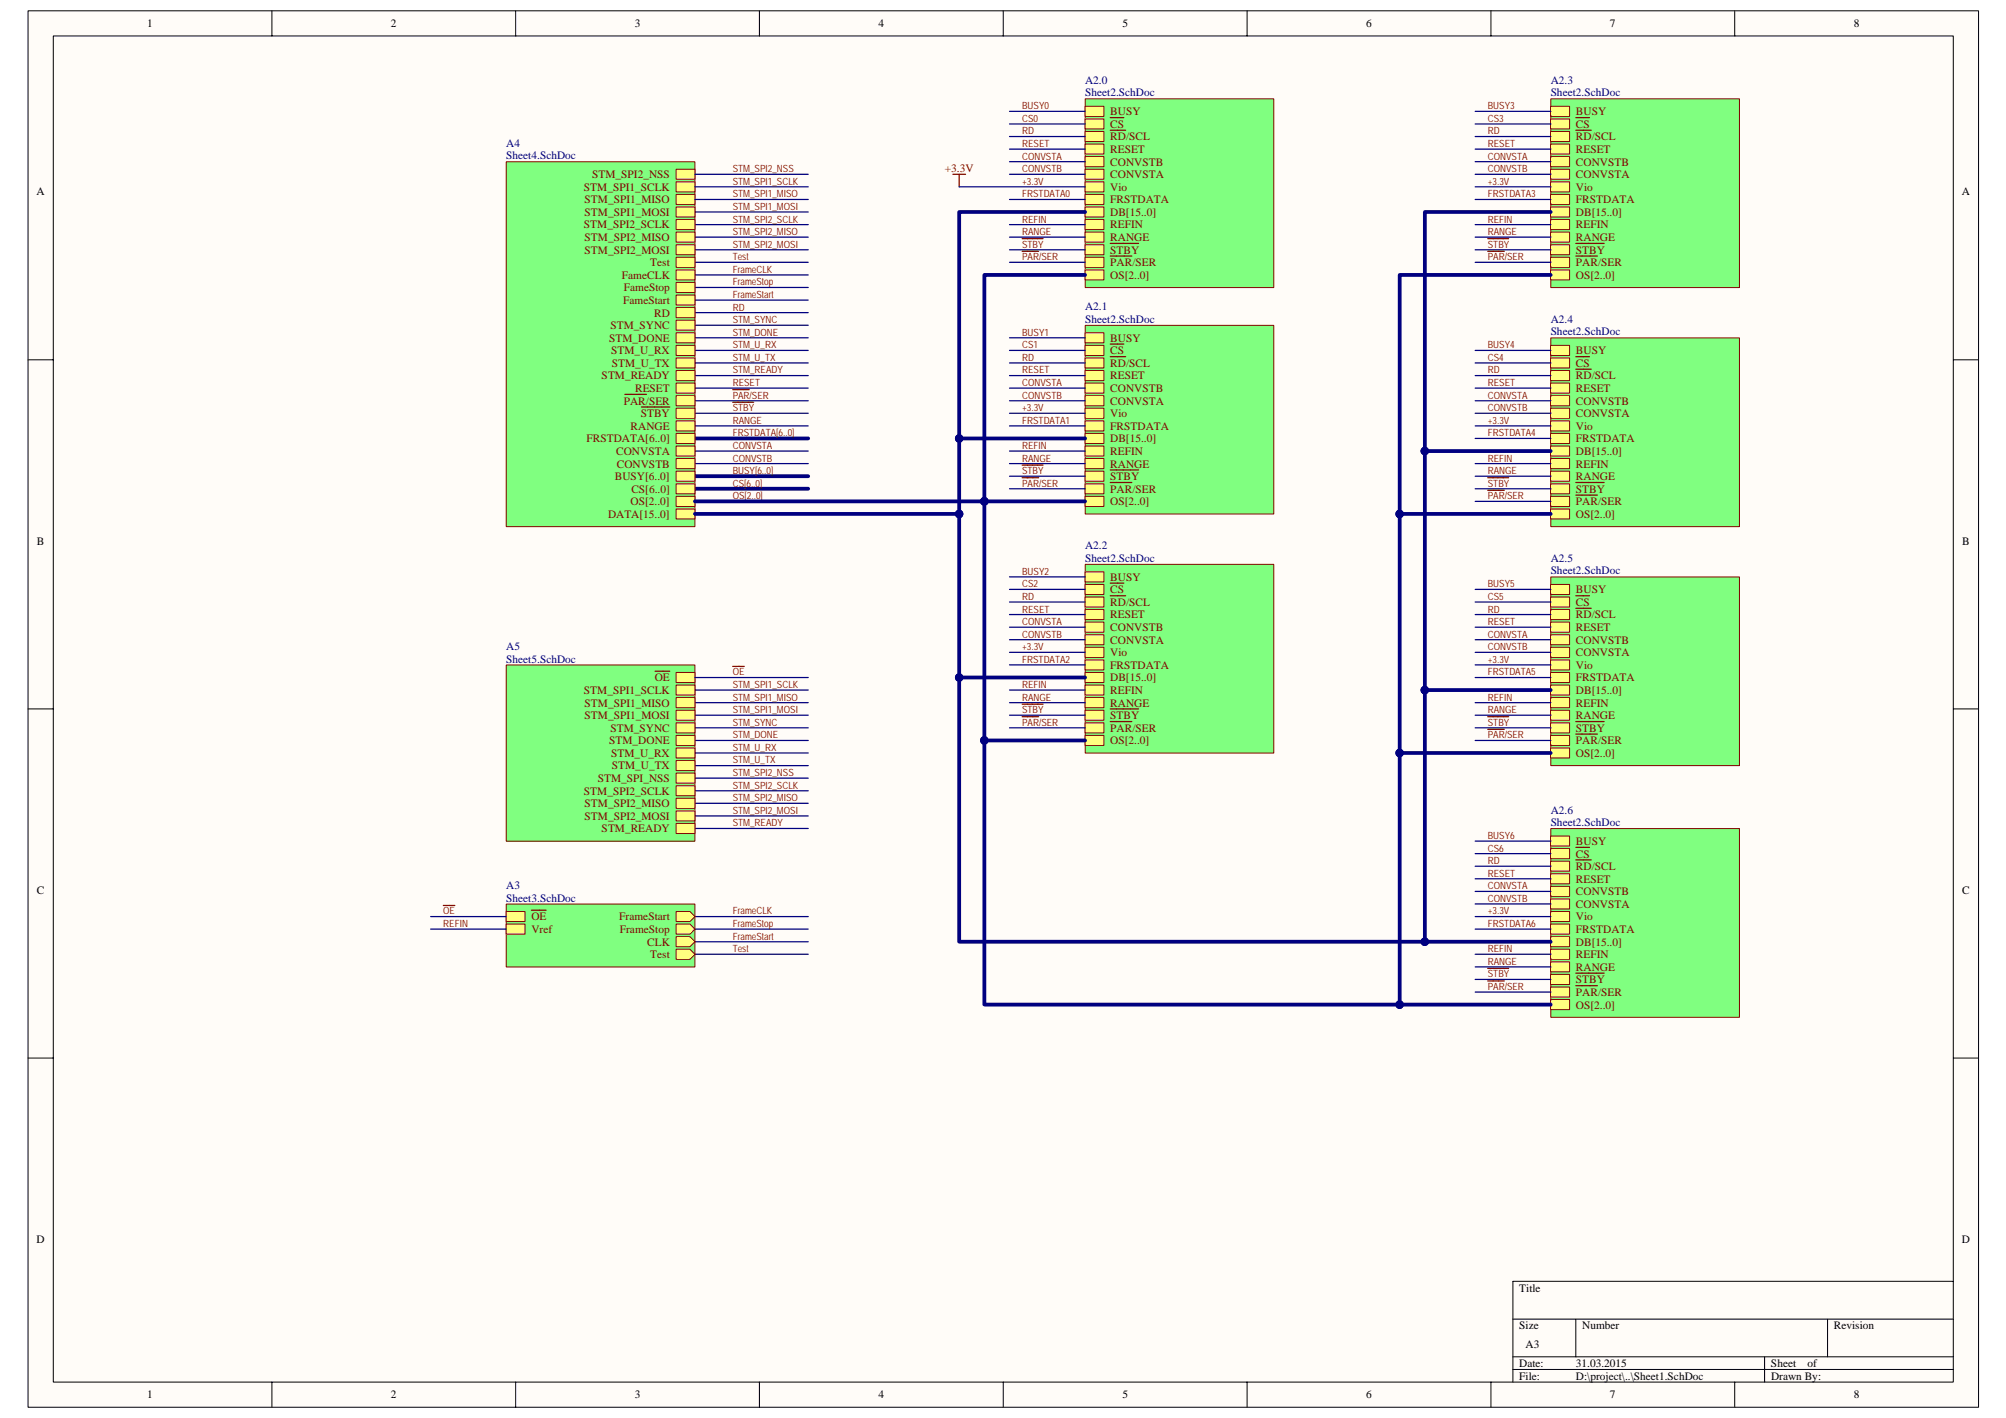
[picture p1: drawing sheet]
<svg xmlns="http://www.w3.org/2000/svg" width="420mm" height="297mm" viewBox="0 0 420 297" stroke-linecap="round" stroke-linejoin="round" font-family="sans-serif">
<path d="M5.9 2.3h408.5v292.5h-408.5z" fill="#fffcf8"/>
<path d="M5.9 2.3h408.5v292.5h-408.5z" fill="none" stroke="#000" stroke-width=".21"/>
<path d="M11.2 7.6h397.9v281.9h-397.9z" fill="#fffcf8"/>
<g fill="none" stroke="#000" stroke-width=".21">
<path d="M11.2 7.5h397.9v282h-397.9zM56.9 2.2v5.3M108 2.2v5.3M159.1 2.2v5.3M210.1 2.2v5.3M261.2 2.2v5.3M312.3 2.2v5.3M363.3 2.2v5.3M5.9 75.4h5.2M409.1 75.4h5.3M5.9 148.5h5.2M409.1 148.5h5.3"/>
<path d="M5.9 221.6h5.2M409.1 221.6h5.3M316.9 276.3h92.2M330.1 276.3v7.9M382.8 276.3v7.9M409.1 268.4h-92.2v21.1M56.9 289.5v5.3M108 289.5v5.3M159.1 289.5v5.3M210.1 289.5v5.3M261.2 289.5v5.3M312.3 289.5v5.3"/>
<path d="M316.9 284.2h92.2M316.9 286.9h92.2M363.3 289.5v5.3M369.6 284.2v5.3"/>
</g>
<path d="M324.8 20.7h39.5v39.5h-39.5z" fill="#80ff80"/>
<path d="M324.8 20.7h39.5v39.5h-39.5z" fill="none" stroke="#800000" stroke-width=".21"/>
<path d="M324.8 22.3h3.9v2.1h-3.9z" fill="#ffff80"/>
<path d="M324.8 22.3h3.9v2.1h-3.9z" fill="none" stroke="#800000" stroke-width=".21"/>
<path d="M324.8 24.9h3.9v2.1h-3.9z" fill="#ffff80"/>
<path d="M324.8 24.9h3.9v2.1h-3.9z" fill="none" stroke="#800000" stroke-width=".21"/>
<path d="M330.1 24.6h2.8" fill="none" stroke="#800000" stroke-width=".26"/>
<path d="M324.8 27.5h3.9v2.2h-3.9z" fill="#ffff80"/>
<path d="M324.8 27.5h3.9v2.2h-3.9z" fill="none" stroke="#800000" stroke-width=".21"/>
<path d="M330.1 27.3h3.2" fill="none" stroke="#800000" stroke-width=".26"/>
<path d="M324.8 30.2h3.9v2.1h-3.9z" fill="#ffff80"/>
<path d="M324.8 30.2h3.9v2.1h-3.9z" fill="none" stroke="#800000" stroke-width=".21"/>
<path d="M324.8 32.8h3.9v2.1h-3.9z" fill="#ffff80"/>
<path d="M324.8 32.8h3.9v2.1h-3.9z" fill="none" stroke="#800000" stroke-width=".21"/>
<path d="M324.8 35.5h3.9v2h-3.9z" fill="#ffff80"/>
<path d="M324.8 35.5h3.9v2h-3.9z" fill="none" stroke="#800000" stroke-width=".21"/>
<path d="M324.8 38.1h3.9v2.1h-3.9z" fill="#ffff80"/>
<path d="M324.8 38.1h3.9v2.1h-3.9z" fill="none" stroke="#800000" stroke-width=".21"/>
<path d="M324.8 40.7h3.9v2.1h-3.9z" fill="#ffff80"/>
<path d="M324.8 40.7h3.9v2.1h-3.9z" fill="none" stroke="#800000" stroke-width=".21"/>
<path d="M324.8 43.3h3.9v2.2h-3.9z" fill="#ffff80"/>
<path d="M324.8 43.3h3.9v2.2h-3.9z" fill="none" stroke="#800000" stroke-width=".21"/>
<path d="M324.8 46h3.9v2.1h-3.9z" fill="#ffff80"/>
<path d="M324.8 46h3.9v2.1h-3.9z" fill="none" stroke="#800000" stroke-width=".21"/>
<path d="M324.8 48.6h3.9v2.1h-3.9z" fill="#ffff80"/>
<path d="M324.8 48.6h3.9v2.1h-3.9z" fill="none" stroke="#800000" stroke-width=".21"/>
<path d="M324.8 51.3h3.9v2.1h-3.9z" fill="#ffff80"/>
<path d="M324.8 51.3h3.9v2.1h-3.9z" fill="none" stroke="#800000" stroke-width=".21"/>
<path d="M330.1 51h5.9" fill="none" stroke="#800000" stroke-width=".26"/>
<path d="M324.8 53.9h3.9v2.1h-3.9z" fill="#ffff80"/>
<path d="M324.8 53.9h3.9v2.1h-3.9z" fill="none" stroke="#800000" stroke-width=".21"/>
<path d="M330.1 53.6h4.5" fill="none" stroke="#800000" stroke-width=".26"/>
<path d="M324.8 56.5h3.9v2.1h-3.9z" fill="#ffff80"/>
<path d="M324.8 56.5h3.9v2.1h-3.9z" fill="none" stroke="#800000" stroke-width=".21"/>
<path d="M324.8 70.8h39.5v39.5h-39.5z" fill="#80ff80"/>
<path d="M324.8 70.8h39.5v39.5h-39.5z" fill="none" stroke="#800000" stroke-width=".21"/>
<path d="M324.8 72.3h3.9v2.2h-3.9z" fill="#ffff80"/>
<path d="M324.8 72.3h3.9v2.2h-3.9z" fill="none" stroke="#800000" stroke-width=".21"/>
<path d="M324.8 75h3.9v2.1h-3.9z" fill="#ffff80"/>
<path d="M324.8 75h3.9v2.1h-3.9z" fill="none" stroke="#800000" stroke-width=".21"/>
<path d="M330.1 74.7h2.8" fill="none" stroke="#800000" stroke-width=".26"/>
<path d="M324.8 77.6h3.9v2.1h-3.9z" fill="#ffff80"/>
<path d="M324.8 77.6h3.9v2.1h-3.9z" fill="none" stroke="#800000" stroke-width=".21"/>
<path d="M330.1 77.3h3.2" fill="none" stroke="#800000" stroke-width=".26"/>
<path d="M324.8 80.2h3.9v2.2h-3.9z" fill="#ffff80"/>
<path d="M324.8 80.2h3.9v2.2h-3.9z" fill="none" stroke="#800000" stroke-width=".21"/>
<path d="M324.8 82.9h3.9v2.1h-3.9z" fill="#ffff80"/>
<path d="M324.8 82.9h3.9v2.1h-3.9z" fill="none" stroke="#800000" stroke-width=".21"/>
<path d="M324.8 85.5h3.9v2.1h-3.9z" fill="#ffff80"/>
<path d="M324.8 85.5h3.9v2.1h-3.9z" fill="none" stroke="#800000" stroke-width=".21"/>
<path d="M324.8 88.2h3.9v2.1h-3.9z" fill="#ffff80"/>
<path d="M324.8 88.2h3.9v2.1h-3.9z" fill="none" stroke="#800000" stroke-width=".21"/>
<path d="M324.8 90.8h3.9v2.1h-3.9z" fill="#ffff80"/>
<path d="M324.8 90.8h3.9v2.1h-3.9z" fill="none" stroke="#800000" stroke-width=".21"/>
<path d="M324.8 93.4h3.9v2.1h-3.9z" fill="#ffff80"/>
<path d="M324.8 93.4h3.9v2.1h-3.9z" fill="none" stroke="#800000" stroke-width=".21"/>
<path d="M324.8 96.1h3.9v2.1h-3.9z" fill="#ffff80"/>
<path d="M324.8 96.1h3.9v2.1h-3.9z" fill="none" stroke="#800000" stroke-width=".21"/>
<path d="M324.8 98.7h3.9v2.1h-3.9z" fill="#ffff80"/>
<path d="M324.8 98.7h3.9v2.1h-3.9z" fill="none" stroke="#800000" stroke-width=".21"/>
<path d="M324.8 101.3h3.9v2.1h-3.9z" fill="#ffff80"/>
<path d="M324.8 101.3h3.9v2.1h-3.9z" fill="none" stroke="#800000" stroke-width=".21"/>
<path d="M330.1 101.1h5.9" fill="none" stroke="#800000" stroke-width=".26"/>
<path d="M324.8 104h3.9v2.1h-3.9z" fill="#ffff80"/>
<path d="M324.8 104h3.9v2.1h-3.9z" fill="none" stroke="#800000" stroke-width=".21"/>
<path d="M330.1 103.7h4.5" fill="none" stroke="#800000" stroke-width=".26"/>
<path d="M324.8 106.6h3.9v2.1h-3.9z" fill="#ffff80"/>
<path d="M324.8 106.6h3.9v2.1h-3.9z" fill="none" stroke="#800000" stroke-width=".21"/>
<path d="M324.8 120.9h39.5v39.5h-39.5z" fill="#80ff80"/>
<path d="M324.8 120.9h39.5v39.5h-39.5z" fill="none" stroke="#800000" stroke-width=".21"/>
<path d="M324.8 122.4h3.9v2.1h-3.9z" fill="#ffff80"/>
<path d="M324.8 122.4h3.9v2.1h-3.9z" fill="none" stroke="#800000" stroke-width=".21"/>
<path d="M324.8 125.1h3.9v2.1h-3.9z" fill="#ffff80"/>
<path d="M324.8 125.1h3.9v2.1h-3.9z" fill="none" stroke="#800000" stroke-width=".21"/>
<path d="M330.1 124.8h2.8" fill="none" stroke="#800000" stroke-width=".26"/>
<path d="M324.8 127.7h3.9v2.1h-3.9z" fill="#ffff80"/>
<path d="M324.8 127.7h3.9v2.1h-3.9z" fill="none" stroke="#800000" stroke-width=".21"/>
<path d="M330.1 127.4h3.2" fill="none" stroke="#800000" stroke-width=".26"/>
<path d="M324.8 130.3h3.9v2.1h-3.9z" fill="#ffff80"/>
<path d="M324.8 130.3h3.9v2.1h-3.9z" fill="none" stroke="#800000" stroke-width=".21"/>
<path d="M324.8 133h3.9v2.1h-3.9z" fill="#ffff80"/>
<path d="M324.8 133h3.9v2.1h-3.9z" fill="none" stroke="#800000" stroke-width=".21"/>
<path d="M324.8 135.6h3.9v2.1h-3.9z" fill="#ffff80"/>
<path d="M324.8 135.6h3.9v2.1h-3.9z" fill="none" stroke="#800000" stroke-width=".21"/>
<path d="M324.8 138.2h3.9v2.1h-3.9z" fill="#ffff80"/>
<path d="M324.8 138.2h3.9v2.1h-3.9z" fill="none" stroke="#800000" stroke-width=".21"/>
<path d="M324.8 140.9h3.9v2.1h-3.9z" fill="#ffff80"/>
<path d="M324.8 140.9h3.9v2.1h-3.9z" fill="none" stroke="#800000" stroke-width=".21"/>
<path d="M324.8 143.5h3.9v2.1h-3.9z" fill="#ffff80"/>
<path d="M324.8 143.5h3.9v2.1h-3.9z" fill="none" stroke="#800000" stroke-width=".21"/>
<path d="M324.8 146.1h3.9v2.2h-3.9z" fill="#ffff80"/>
<path d="M324.8 146.1h3.9v2.2h-3.9z" fill="none" stroke="#800000" stroke-width=".21"/>
<path d="M324.8 148.8h3.9v2.1h-3.9z" fill="#ffff80"/>
<path d="M324.8 148.8h3.9v2.1h-3.9z" fill="none" stroke="#800000" stroke-width=".21"/>
<path d="M324.8 151.4h3.9v2.1h-3.9z" fill="#ffff80"/>
<path d="M324.8 151.4h3.9v2.1h-3.9z" fill="none" stroke="#800000" stroke-width=".21"/>
<path d="M330.1 151.2h5.9" fill="none" stroke="#800000" stroke-width=".26"/>
<path d="M324.8 154.1h3.9v2h-3.9z" fill="#ffff80"/>
<path d="M324.8 154.1h3.9v2h-3.9z" fill="none" stroke="#800000" stroke-width=".21"/>
<path d="M330.1 153.8h4.5" fill="none" stroke="#800000" stroke-width=".26"/>
<path d="M324.8 156.7h3.9v2.1h-3.9z" fill="#ffff80"/>
<path d="M324.8 156.7h3.9v2.1h-3.9z" fill="none" stroke="#800000" stroke-width=".21"/>
<path d="M324.8 173.6h39.5v39.5h-39.5z" fill="#80ff80"/>
<path d="M324.8 173.6h39.5v39.5h-39.5z" fill="none" stroke="#800000" stroke-width=".21"/>
<path d="M324.8 175.1h3.9v2.1h-3.9z" fill="#ffff80"/>
<path d="M324.8 175.1h3.9v2.1h-3.9z" fill="none" stroke="#800000" stroke-width=".21"/>
<path d="M324.8 177.8h3.9v2.1h-3.9z" fill="#ffff80"/>
<path d="M324.8 177.8h3.9v2.1h-3.9z" fill="none" stroke="#800000" stroke-width=".21"/>
<path d="M330.1 177.5h2.8" fill="none" stroke="#800000" stroke-width=".26"/>
<path d="M324.8 180.4h3.9v2.1h-3.9z" fill="#ffff80"/>
<path d="M324.8 180.4h3.9v2.1h-3.9z" fill="none" stroke="#800000" stroke-width=".21"/>
<path d="M330.1 180.1h3.2" fill="none" stroke="#800000" stroke-width=".26"/>
<path d="M324.8 183h3.9v2.1h-3.9z" fill="#ffff80"/>
<path d="M324.8 183h3.9v2.1h-3.9z" fill="none" stroke="#800000" stroke-width=".21"/>
<path d="M324.8 185.7h3.9v2.1h-3.9z" fill="#ffff80"/>
<path d="M324.8 185.7h3.9v2.1h-3.9z" fill="none" stroke="#800000" stroke-width=".21"/>
<path d="M324.8 188.3h3.9v2.1h-3.9z" fill="#ffff80"/>
<path d="M324.8 188.3h3.9v2.1h-3.9z" fill="none" stroke="#800000" stroke-width=".21"/>
<path d="M324.8 190.9h3.9v2.1h-3.9z" fill="#ffff80"/>
<path d="M324.8 190.9h3.9v2.1h-3.9z" fill="none" stroke="#800000" stroke-width=".21"/>
<path d="M324.8 193.6h3.9v2.1h-3.9z" fill="#ffff80"/>
<path d="M324.8 193.6h3.9v2.1h-3.9z" fill="none" stroke="#800000" stroke-width=".21"/>
<path d="M324.8 196.2h3.9v2.1h-3.9z" fill="#ffff80"/>
<path d="M324.8 196.2h3.9v2.1h-3.9z" fill="none" stroke="#800000" stroke-width=".21"/>
<path d="M324.8 198.8h3.9v2.2h-3.9z" fill="#ffff80"/>
<path d="M324.8 198.8h3.9v2.2h-3.9z" fill="none" stroke="#800000" stroke-width=".21"/>
<path d="M324.8 201.5h3.9v2.1h-3.9z" fill="#ffff80"/>
<path d="M324.8 201.5h3.9v2.1h-3.9z" fill="none" stroke="#800000" stroke-width=".21"/>
<path d="M324.8 204.1h3.9v2.1h-3.9z" fill="#ffff80"/>
<path d="M324.8 204.1h3.9v2.1h-3.9z" fill="none" stroke="#800000" stroke-width=".21"/>
<path d="M330.1 203.9h5.9" fill="none" stroke="#800000" stroke-width=".26"/>
<path d="M324.8 206.8h3.9v2.1h-3.9z" fill="#ffff80"/>
<path d="M324.8 206.8h3.9v2.1h-3.9z" fill="none" stroke="#800000" stroke-width=".21"/>
<path d="M330.1 206.5h4.5" fill="none" stroke="#800000" stroke-width=".26"/>
<path d="M324.8 209.4h3.9v2.1h-3.9z" fill="#ffff80"/>
<path d="M324.8 209.4h3.9v2.1h-3.9z" fill="none" stroke="#800000" stroke-width=".21"/>
<path d="M227.3 20.7h39.5v39.5h-39.5z" fill="#80ff80"/>
<path d="M227.3 20.7h39.5v39.5h-39.5z" fill="none" stroke="#800000" stroke-width=".21"/>
<path d="M227.3 22.3h3.9v2.1h-3.9z" fill="#ffff80"/>
<path d="M227.3 22.3h3.9v2.1h-3.9z" fill="none" stroke="#800000" stroke-width=".21"/>
<path d="M227.3 24.9h3.9v2.1h-3.9z" fill="#ffff80"/>
<path d="M227.3 24.9h3.9v2.1h-3.9z" fill="none" stroke="#800000" stroke-width=".21"/>
<path d="M232.5 24.6h2.9" fill="none" stroke="#800000" stroke-width=".26"/>
<path d="M227.3 27.5h3.9v2.2h-3.9z" fill="#ffff80"/>
<path d="M227.3 27.5h3.9v2.2h-3.9z" fill="none" stroke="#800000" stroke-width=".21"/>
<path d="M232.5 27.3h3.3" fill="none" stroke="#800000" stroke-width=".26"/>
<path d="M227.3 30.2h3.9v2.1h-3.9z" fill="#ffff80"/>
<path d="M227.3 30.2h3.9v2.1h-3.9z" fill="none" stroke="#800000" stroke-width=".21"/>
<path d="M227.3 32.8h3.9v2.1h-3.9z" fill="#ffff80"/>
<path d="M227.3 32.8h3.9v2.1h-3.9z" fill="none" stroke="#800000" stroke-width=".21"/>
<path d="M227.3 35.5h3.9v2h-3.9z" fill="#ffff80"/>
<path d="M227.3 35.5h3.9v2h-3.9z" fill="none" stroke="#800000" stroke-width=".21"/>
<path d="M227.3 38.1h3.9v2.1h-3.9z" fill="#ffff80"/>
<path d="M227.3 38.1h3.9v2.1h-3.9z" fill="none" stroke="#800000" stroke-width=".21"/>
<path d="M227.3 40.7h3.9v2.1h-3.9z" fill="#ffff80"/>
<path d="M227.3 40.7h3.9v2.1h-3.9z" fill="none" stroke="#800000" stroke-width=".21"/>
<path d="M227.3 43.3h3.9v2.2h-3.9z" fill="#ffff80"/>
<path d="M227.3 43.3h3.9v2.2h-3.9z" fill="none" stroke="#800000" stroke-width=".21"/>
<path d="M227.3 46h3.9v2.1h-3.9z" fill="#ffff80"/>
<path d="M227.3 46h3.9v2.1h-3.9z" fill="none" stroke="#800000" stroke-width=".21"/>
<path d="M227.3 48.6h3.9v2.1h-3.9z" fill="#ffff80"/>
<path d="M227.3 48.6h3.9v2.1h-3.9z" fill="none" stroke="#800000" stroke-width=".21"/>
<path d="M227.3 51.3h3.9v2.1h-3.9z" fill="#ffff80"/>
<path d="M227.3 51.3h3.9v2.1h-3.9z" fill="none" stroke="#800000" stroke-width=".21"/>
<path d="M232.5 51h6" fill="none" stroke="#800000" stroke-width=".26"/>
<path d="M227.3 53.9h3.9v2.1h-3.9z" fill="#ffff80"/>
<path d="M227.3 53.9h3.9v2.1h-3.9z" fill="none" stroke="#800000" stroke-width=".21"/>
<path d="M232.5 53.6h4.6" fill="none" stroke="#800000" stroke-width=".26"/>
<path d="M227.3 56.5h3.9v2.1h-3.9z" fill="#ffff80"/>
<path d="M227.3 56.5h3.9v2.1h-3.9z" fill="none" stroke="#800000" stroke-width=".21"/>
<path d="M227.3 68.2h39.5v39.5h-39.5z" fill="#80ff80"/>
<path d="M227.3 68.2h39.5v39.5h-39.5z" fill="none" stroke="#800000" stroke-width=".21"/>
<path d="M227.3 69.7h3.9v2.1h-3.9z" fill="#ffff80"/>
<path d="M227.3 69.7h3.9v2.1h-3.9z" fill="none" stroke="#800000" stroke-width=".21"/>
<path d="M227.3 72.3h3.9v2.2h-3.9z" fill="#ffff80"/>
<path d="M227.3 72.3h3.9v2.2h-3.9z" fill="none" stroke="#800000" stroke-width=".21"/>
<path d="M232.5 72.1h2.9" fill="none" stroke="#800000" stroke-width=".26"/>
<path d="M227.3 75h3.9v2.1h-3.9z" fill="#ffff80"/>
<path d="M227.3 75h3.9v2.1h-3.9z" fill="none" stroke="#800000" stroke-width=".21"/>
<path d="M232.5 74.7h3.3" fill="none" stroke="#800000" stroke-width=".26"/>
<path d="M227.3 77.6h3.9v2.1h-3.9z" fill="#ffff80"/>
<path d="M227.3 77.6h3.9v2.1h-3.9z" fill="none" stroke="#800000" stroke-width=".21"/>
<path d="M227.3 80.2h3.9v2.2h-3.9z" fill="#ffff80"/>
<path d="M227.3 80.2h3.9v2.2h-3.9z" fill="none" stroke="#800000" stroke-width=".21"/>
<path d="M227.3 82.9h3.9v2.1h-3.9z" fill="#ffff80"/>
<path d="M227.3 82.9h3.9v2.1h-3.9z" fill="none" stroke="#800000" stroke-width=".21"/>
<path d="M227.3 85.5h3.9v2.1h-3.9z" fill="#ffff80"/>
<path d="M227.3 85.5h3.9v2.1h-3.9z" fill="none" stroke="#800000" stroke-width=".21"/>
<path d="M227.3 88.2h3.9v2.1h-3.9z" fill="#ffff80"/>
<path d="M227.3 88.2h3.9v2.1h-3.9z" fill="none" stroke="#800000" stroke-width=".21"/>
<path d="M227.3 90.8h3.9v2.1h-3.9z" fill="#ffff80"/>
<path d="M227.3 90.8h3.9v2.1h-3.9z" fill="none" stroke="#800000" stroke-width=".21"/>
<path d="M227.3 93.4h3.9v2.1h-3.9z" fill="#ffff80"/>
<path d="M227.3 93.4h3.9v2.1h-3.9z" fill="none" stroke="#800000" stroke-width=".21"/>
<path d="M227.3 96.1h3.9v2.1h-3.9z" fill="#ffff80"/>
<path d="M227.3 96.1h3.9v2.1h-3.9z" fill="none" stroke="#800000" stroke-width=".21"/>
<path d="M227.3 98.7h3.9v2.1h-3.9z" fill="#ffff80"/>
<path d="M227.3 98.7h3.9v2.1h-3.9z" fill="none" stroke="#800000" stroke-width=".21"/>
<path d="M232.5 98.4h6" fill="none" stroke="#800000" stroke-width=".26"/>
<path d="M227.3 101.3h3.9v2.1h-3.9z" fill="#ffff80"/>
<path d="M227.3 101.3h3.9v2.1h-3.9z" fill="none" stroke="#800000" stroke-width=".21"/>
<path d="M232.5 101.1h4.6" fill="none" stroke="#800000" stroke-width=".26"/>
<path d="M227.3 104h3.9v2.1h-3.9z" fill="#ffff80"/>
<path d="M227.3 104h3.9v2.1h-3.9z" fill="none" stroke="#800000" stroke-width=".21"/>
<path d="M227.3 118.2h39.5v39.6h-39.5z" fill="#80ff80"/>
<path d="M227.3 118.2h39.5v39.6h-39.5z" fill="none" stroke="#800000" stroke-width=".21"/>
<path d="M227.3 119.8h3.9v2.1h-3.9z" fill="#ffff80"/>
<path d="M227.3 119.8h3.9v2.1h-3.9z" fill="none" stroke="#800000" stroke-width=".21"/>
<path d="M227.3 122.4h3.9v2.1h-3.9z" fill="#ffff80"/>
<path d="M227.3 122.4h3.9v2.1h-3.9z" fill="none" stroke="#800000" stroke-width=".21"/>
<path d="M232.5 122.2h2.9" fill="none" stroke="#800000" stroke-width=".26"/>
<path d="M227.3 125.1h3.9v2.1h-3.9z" fill="#ffff80"/>
<path d="M227.3 125.1h3.9v2.1h-3.9z" fill="none" stroke="#800000" stroke-width=".21"/>
<path d="M232.5 124.8h3.3" fill="none" stroke="#800000" stroke-width=".26"/>
<path d="M227.3 127.7h3.9v2.1h-3.9z" fill="#ffff80"/>
<path d="M227.3 127.7h3.9v2.1h-3.9z" fill="none" stroke="#800000" stroke-width=".21"/>
<path d="M227.3 130.3h3.9v2.1h-3.9z" fill="#ffff80"/>
<path d="M227.3 130.3h3.9v2.1h-3.9z" fill="none" stroke="#800000" stroke-width=".21"/>
<path d="M227.3 133h3.9v2.1h-3.9z" fill="#ffff80"/>
<path d="M227.3 133h3.9v2.1h-3.9z" fill="none" stroke="#800000" stroke-width=".21"/>
<path d="M227.3 135.6h3.9v2.1h-3.9z" fill="#ffff80"/>
<path d="M227.3 135.6h3.9v2.1h-3.9z" fill="none" stroke="#800000" stroke-width=".21"/>
<path d="M227.3 138.2h3.9v2.1h-3.9z" fill="#ffff80"/>
<path d="M227.3 138.2h3.9v2.1h-3.9z" fill="none" stroke="#800000" stroke-width=".21"/>
<path d="M227.3 140.9h3.9v2.1h-3.9z" fill="#ffff80"/>
<path d="M227.3 140.9h3.9v2.1h-3.9z" fill="none" stroke="#800000" stroke-width=".21"/>
<path d="M227.3 143.5h3.9v2.1h-3.9z" fill="#ffff80"/>
<path d="M227.3 143.5h3.9v2.1h-3.9z" fill="none" stroke="#800000" stroke-width=".21"/>
<path d="M227.3 146.1h3.9v2.2h-3.9z" fill="#ffff80"/>
<path d="M227.3 146.1h3.9v2.2h-3.9z" fill="none" stroke="#800000" stroke-width=".21"/>
<path d="M227.3 148.8h3.9v2.1h-3.9z" fill="#ffff80"/>
<path d="M227.3 148.8h3.9v2.1h-3.9z" fill="none" stroke="#800000" stroke-width=".21"/>
<path d="M232.5 148.5h6" fill="none" stroke="#800000" stroke-width=".26"/>
<path d="M227.3 151.4h3.9v2.1h-3.9z" fill="#ffff80"/>
<path d="M227.3 151.4h3.9v2.1h-3.9z" fill="none" stroke="#800000" stroke-width=".21"/>
<path d="M232.5 151.2h4.6" fill="none" stroke="#800000" stroke-width=".26"/>
<path d="M227.3 154.1h3.9v2h-3.9z" fill="#ffff80"/>
<path d="M227.3 154.1h3.9v2h-3.9z" fill="none" stroke="#800000" stroke-width=".21"/>
<g fill="none" stroke="#000080" stroke-width=".79">
<path d="M227.3 44.4h-26.4v47.4h26.4M324.8 44.4h-26.4v152.9M324.8 57.6h-31.6v152.8M145.6 99.8h23.7M145.6 91.8h23.7M200.9 91.8v50.1h26.4M298.4 94.5h26.4M145.6 102.4h23.7M206.2 105h21.1M293.2 107.7h31.6M200.9 141.9v55.4h123.9M206.2 155.1h21.1"/>
<path d="M293.2 157.7h31.6M298.4 144.5h26.4"/>
</g>
<g fill="#000080" stroke="#000080" stroke-width=".21">
<circle cx="293.1" cy="107.7" r=".79"/>
<circle cx="293.1" cy="157.7" r=".78"/>
<circle cx="298.4" cy="144.6" r=".79"/>
<circle cx="298.4" cy="94.5" r=".79"/>
<circle cx="206.2" cy="155.1" r=".79"/>
<circle cx="206.2" cy="105" r=".79"/>
<circle cx="200.9" cy="91.8" r=".78"/>
<circle cx="200.9" cy="107.7" r=".78"/>
<circle cx="200.9" cy="141.9" r=".78"/>
<circle cx="298.4" cy="197.3" r=".79"/>
<circle cx="293.1" cy="210.4" r=".79"/>
</g>
<g fill="none" stroke="#000080" stroke-width=".26">
<path d="M211.4 23.3h15.9M211.4 26h15.9M211.4 28.6h15.9M211.4 31.2h15.9M211.4 33.9h15.9M211.4 36.5h15.9M309 23.3h15.8M309 26h15.8M309 28.6h15.8M309 31.2h15.8M309 33.9h15.8M309 36.5h15.8"/>
<path d="M309 39.1h15.8M145.6 47.1h23.7M145.6 49.7h23.7M145.6 52.3h23.7M145.6 54.9h23.7M145.6 44.4h23.7M145.6 57.6h23.7M211.4 47.1h15.9M211.4 49.7h15.9M211.4 52.3h15.9M211.4 54.9h15.9M211.4 41.8h15.9"/>
<path d="M309 47.1h15.8M309 49.7h15.8M309 52.3h15.8M309 54.9h15.8M309 41.8h15.8M145.6 70.8h23.7M145.6 73.4h23.7M145.6 76h23.7M145.6 78.7h23.7M145.6 65.5h23.7M145.6 68.1h23.7M145.6 60.2h23.7"/>
<path d="M145.6 62.9h23.7M211.4 70.8h15.9M211.4 73.4h15.9M211.4 76h15.9M211.4 78.7h15.9M309 73.4h15.8M309 76h15.8M309 78.7h15.8M145.6 81.3h23.7M145.6 83.9h23.7M145.6 86.6h23.7M145.6 94.5h23.7"/>
<path d="M145.6 97.1h23.7M145.6 89.2h23.7M211.4 81.3h15.9M211.4 83.9h15.9M211.4 86.6h15.9M211.4 94.5h15.9M211.4 97.1h15.9M211.4 99.8h15.9M211.4 89.2h15.9M309 81.3h15.8M309 83.9h15.8M309 86.6h15.8"/>
<path d="M309 97.1h15.8M309 99.8h15.8M309 89.2h15.8M309 91.8h15.8M211.4 102.4h15.9M309 102.4h15.8M309 105h15.8M211.4 120.8h15.9M211.4 123.5h15.9M211.4 126.1h15.9M211.4 128.7h15.9M211.4 131.4h15.9"/>
<path d="M211.4 134h15.9M211.4 136.7h15.9M211.4 139.3h15.9M309 123.5h15.8M309 126.1h15.8M309 128.7h15.8M309 131.4h15.8M309 134h15.8M309 136.7h15.8M309 139.3h15.8M145.6 152.5h23.7M145.6 155.1h23.7"/>
<path d="M145.6 157.7h23.7M211.4 144.5h15.9M211.4 147.2h15.9M211.4 149.8h15.9M211.4 152.5h15.9M309 147.2h15.8M309 149.8h15.8M309 152.5h15.8M309 155.1h15.8M309 141.9h15.8M145.6 170.9h23.7M145.6 173.5h23.7"/>
<path d="M145.6 165.7h23.7M145.6 168.3h23.7M145.6 160.4h23.7M145.6 163h23.7M309 176.2h15.8M309 178.8h15.8M145.6 192h23.7M145.6 199.9h23.7M145.6 194.6h23.7M145.6 197.3h23.7M309 181.5h15.8M309 184.1h15.8"/>
<path d="M309 186.7h15.8M309 189.4h15.8M309 192h15.8M309 199.9h15.8M309 194.6h15.8M309 202.5h15.8M309 205.2h15.8M309 207.8h15.8"/>
</g>
<g fill="none" stroke="#800000" stroke-width=".26">
<path d="M214.1 50h4.4M214.1 52.6h3.4M311.6 50h4.4M311.6 52.6h3.5M153.5 81.6h3.4M153.5 84.3h4.3M214.1 97.4h4.4M214.1 100.1h3.4M311.6 100.1h4.4M311.6 102.7h3.5M214.1 147.5h4.4M214.1 150.1h3.4"/>
<path d="M311.6 150.1h4.4M311.6 152.8h3.5M311.6 202.9h4.4M311.6 205.5h3.5"/>
</g>
<path d="M106.1 33.9h39.5v76.4h-39.5z" fill="#80ff80"/>
<path d="M106 33.9h39.6v76.4h-39.6z" fill="none" stroke="#800000" stroke-width=".21"/>
<path d="M141.6 106.6h4v2.1h-4z" fill="#ffff80"/>
<path d="M141.6 106.6h4v2.1h-4z" fill="none" stroke="#800000" stroke-width=".21"/>
<path d="M141.6 104h4v2.1h-4z" fill="#ffff80"/>
<path d="M141.6 104h4v2.1h-4z" fill="none" stroke="#800000" stroke-width=".21"/>
<path d="M141.6 101.3h4v2.1h-4z" fill="#ffff80"/>
<path d="M141.6 101.3h4v2.1h-4z" fill="none" stroke="#800000" stroke-width=".21"/>
<path d="M141.6 98.7h4v2.1h-4z" fill="#ffff80"/>
<path d="M141.6 98.7h4v2.1h-4z" fill="none" stroke="#800000" stroke-width=".21"/>
<path d="M141.6 96.1h4v2.1h-4z" fill="#ffff80"/>
<path d="M141.6 96.1h4v2.1h-4z" fill="none" stroke="#800000" stroke-width=".21"/>
<path d="M141.6 93.4h4v2.1h-4z" fill="#ffff80"/>
<path d="M141.6 93.4h4v2.1h-4z" fill="none" stroke="#800000" stroke-width=".21"/>
<path d="M141.6 90.8h4v2.1h-4z" fill="#ffff80"/>
<path d="M141.6 90.8h4v2.1h-4z" fill="none" stroke="#800000" stroke-width=".21"/>
<path d="M141.6 88.2h4v2.1h-4z" fill="#ffff80"/>
<path d="M141.6 88.2h4v2.1h-4z" fill="none" stroke="#800000" stroke-width=".21"/>
<path d="M141.6 85.5h4v2.1h-4z" fill="#ffff80"/>
<path d="M141.6 85.5h4v2.1h-4z" fill="none" stroke="#800000" stroke-width=".21"/>
<path d="M134.4 85.3h5.9" fill="none" stroke="#800000" stroke-width=".26"/>
<path d="M141.6 82.9h4v2.1h-4z" fill="#ffff80"/>
<path d="M141.6 82.9h4v2.1h-4z" fill="none" stroke="#800000" stroke-width=".21"/>
<path d="M130.9 82.6h4.5" fill="none" stroke="#800000" stroke-width=".26"/>
<path d="M141.6 80.2h4v2.2h-4z" fill="#ffff80"/>
<path d="M141.6 80.2h4v2.2h-4z" fill="none" stroke="#800000" stroke-width=".21"/>
<path d="M141.6 77.6h4v2.1h-4z" fill="#ffff80"/>
<path d="M141.6 77.6h4v2.1h-4z" fill="none" stroke="#800000" stroke-width=".21"/>
<path d="M141.6 75h4v2.1h-4z" fill="#ffff80"/>
<path d="M141.6 75h4v2.1h-4z" fill="none" stroke="#800000" stroke-width=".21"/>
<path d="M141.6 72.3h4v2.2h-4z" fill="#ffff80"/>
<path d="M141.6 72.3h4v2.2h-4z" fill="none" stroke="#800000" stroke-width=".21"/>
<path d="M141.6 69.7h4v2.1h-4z" fill="#ffff80"/>
<path d="M141.6 69.7h4v2.1h-4z" fill="none" stroke="#800000" stroke-width=".21"/>
<path d="M141.6 67.1h4v2.1h-4z" fill="#ffff80"/>
<path d="M141.6 67.1h4v2.1h-4z" fill="none" stroke="#800000" stroke-width=".21"/>
<path d="M141.6 64.4h4v2.1h-4z" fill="#ffff80"/>
<path d="M141.6 64.4h4v2.1h-4z" fill="none" stroke="#800000" stroke-width=".21"/>
<path d="M141.6 61.8h4v2.1h-4z" fill="#ffff80"/>
<path d="M141.6 61.8h4v2.1h-4z" fill="none" stroke="#800000" stroke-width=".21"/>
<path d="M141.6 59.2h4v2.1h-4z" fill="#ffff80"/>
<path d="M141.6 59.2h4v2.1h-4z" fill="none" stroke="#800000" stroke-width=".21"/>
<path d="M141.6 56.5h4v2.1h-4z" fill="#ffff80"/>
<path d="M141.6 56.5h4v2.1h-4z" fill="none" stroke="#800000" stroke-width=".21"/>
<path d="M141.6 53.9h4v2.1h-4z" fill="#ffff80"/>
<path d="M141.6 53.9h4v2.1h-4z" fill="none" stroke="#800000" stroke-width=".21"/>
<path d="M141.6 51.3h4v2.1h-4z" fill="#ffff80"/>
<path d="M141.6 51.3h4v2.1h-4z" fill="none" stroke="#800000" stroke-width=".21"/>
<path d="M141.6 48.6h4v2.1h-4z" fill="#ffff80"/>
<path d="M141.6 48.6h4v2.1h-4z" fill="none" stroke="#800000" stroke-width=".21"/>
<path d="M141.6 46h4v2.1h-4z" fill="#ffff80"/>
<path d="M141.6 46h4v2.1h-4z" fill="none" stroke="#800000" stroke-width=".21"/>
<path d="M141.6 43.3h4v2.2h-4z" fill="#ffff80"/>
<path d="M141.6 43.3h4v2.2h-4z" fill="none" stroke="#800000" stroke-width=".21"/>
<path d="M141.6 40.7h4v2.1h-4z" fill="#ffff80"/>
<path d="M141.6 40.7h4v2.1h-4z" fill="none" stroke="#800000" stroke-width=".21"/>
<path d="M141.6 38.1h4v2.1h-4z" fill="#ffff80"/>
<path d="M141.6 38.1h4v2.1h-4z" fill="none" stroke="#800000" stroke-width=".21"/>
<path d="M141.6 35.5h4v2h-4z" fill="#ffff80"/>
<path d="M141.6 35.5h4v2h-4z" fill="none" stroke="#800000" stroke-width=".21"/>
<path d="M145.6 36.5h23.7M145.6 39.1h23.7M145.6 41.8h23.7M145.6 147.2h23.7M145.6 149.8h23.7M145.6 144.5h23.7" fill="none" stroke="#000080" stroke-width=".26"/>
<path d="M227.3 57.6h-21.1v152.8h118.6M145.6 105h60.6M145.6 107.7h55.3" fill="none" stroke="#000080" stroke-width=".79"/>
<g fill="#000080" stroke="#000080" stroke-width=".21">
<circle cx="206.2" cy="105" r=".79"/>
<circle cx="206.2" cy="155.1" r=".79"/>
<circle cx="293.1" cy="210.4" r=".79"/>
<circle cx="200.9" cy="107.7" r=".78"/>
</g>
<path d="M106.1 189.4h39.5v13.2h-39.5z" fill="#80ff80"/>
<path d="M106 189.4h39.6v13.2h-39.6z" fill="none" stroke="#800000" stroke-width=".21"/>
<path d="M141.6 190.9h2.9l1.1 1.1-1.1 1h-2.9z" fill-rule="evenodd" fill="#ffff80"/>
<path d="M141.6 190.9h2.9l1.1 1.1-1.1 1h-2.9z" fill="none" stroke="#800000" stroke-width=".21"/>
<path d="M141.6 193.6h2.9l1.1 1-1.1 1.1h-2.9z" fill-rule="evenodd" fill="#ffff80"/>
<path d="M141.6 193.6h2.9l1.1 1-1.1 1.1h-2.9z" fill="none" stroke="#800000" stroke-width=".21"/>
<path d="M141.6 196.2h2.9l1.1 1.1-1.1 1h-2.9z" fill-rule="evenodd" fill="#ffff80"/>
<path d="M141.6 196.2h2.9l1.1 1.1-1.1 1h-2.9z" fill="none" stroke="#800000" stroke-width=".21"/>
<path d="M106 190.9h4v2.1h-4z" fill="#ffff80"/>
<path d="M106 190.9h4v2.1h-4z" fill="none" stroke="#800000" stroke-width=".21"/>
<path d="M111.3 190.7h3.1" fill="none" stroke="#800000" stroke-width=".26"/>
<path d="M141.6 198.8h2.9l1.1 1.1-1.1 1.1h-2.9z" fill-rule="evenodd" fill="#ffff80"/>
<path d="M141.6 198.8h2.9l1.1 1.1-1.1 1.1h-2.9z" fill="none" stroke="#800000" stroke-width=".21"/>
<path d="M106 193.6h4v2.1h-4z" fill="#ffff80"/>
<path d="M106 193.6h4v2.1h-4z" fill="none" stroke="#800000" stroke-width=".21"/>
<path d="M90.2 194.6h15.8" fill="none" stroke="#000080" stroke-width=".26"/>
<path d="M106.1 139.3h39.5v36.9h-39.5z" fill="#80ff80"/>
<path d="M106 139.3h39.6v36.9h-39.6z" fill="none" stroke="#800000" stroke-width=".21"/>
<path d="M141.6 172.5h4v2.1h-4z" fill="#ffff80"/>
<path d="M141.6 172.5h4v2.1h-4z" fill="none" stroke="#800000" stroke-width=".21"/>
<path d="M141.6 169.9h4v2.1h-4z" fill="#ffff80"/>
<path d="M141.6 169.9h4v2.1h-4z" fill="none" stroke="#800000" stroke-width=".21"/>
<path d="M141.6 167.2h4v2.1h-4z" fill="#ffff80"/>
<path d="M141.6 167.2h4v2.1h-4z" fill="none" stroke="#800000" stroke-width=".21"/>
<path d="M141.6 164.6h4v2.1h-4z" fill="#ffff80"/>
<path d="M141.6 164.6h4v2.1h-4z" fill="none" stroke="#800000" stroke-width=".21"/>
<path d="M141.6 161.9h4v2.2h-4z" fill="#ffff80"/>
<path d="M141.6 161.9h4v2.2h-4z" fill="none" stroke="#800000" stroke-width=".21"/>
<path d="M141.6 159.3h4v2.1h-4z" fill="#ffff80"/>
<path d="M141.6 159.3h4v2.1h-4z" fill="none" stroke="#800000" stroke-width=".21"/>
<path d="M141.6 156.7h4v2.1h-4z" fill="#ffff80"/>
<path d="M141.6 156.7h4v2.1h-4z" fill="none" stroke="#800000" stroke-width=".21"/>
<path d="M141.6 154.1h4v2h-4z" fill="#ffff80"/>
<path d="M141.6 154.1h4v2h-4z" fill="none" stroke="#800000" stroke-width=".21"/>
<path d="M141.6 151.4h4v2.1h-4z" fill="#ffff80"/>
<path d="M141.6 151.4h4v2.1h-4z" fill="none" stroke="#800000" stroke-width=".21"/>
<path d="M141.6 148.8h4v2.1h-4z" fill="#ffff80"/>
<path d="M141.6 148.8h4v2.1h-4z" fill="none" stroke="#800000" stroke-width=".21"/>
<path d="M141.6 146.1h4v2.2h-4z" fill="#ffff80"/>
<path d="M141.6 146.1h4v2.2h-4z" fill="none" stroke="#800000" stroke-width=".21"/>
<path d="M141.6 143.5h4v2.1h-4z" fill="#ffff80"/>
<path d="M141.6 143.5h4v2.1h-4z" fill="none" stroke="#800000" stroke-width=".21"/>
<path d="M141.6 140.9h4v2.1h-4z" fill="#ffff80"/>
<path d="M141.6 140.9h4v2.1h-4z" fill="none" stroke="#800000" stroke-width=".21"/>
<path d="M199.6 36.5h2.6M200.9 36.5v2.6M153.5 139.6h2.4M137.2 140.6h3.1M92.8 189.7h2.5" fill="none" stroke="#800000" stroke-width=".26"/>
<path d="M200.9 39.1h26.4M145.6 141.9h23.7M90.2 192h15.8" fill="none" stroke="#000080" stroke-width=".26"/>
<g font-size="2.4">
<text x="30.8" y="5.7">1</text>
<text x="81.9" y="5.7">2</text>
<text x="133" y="5.7">3</text>
<text x="184" y="5.7">4</text>
<text x="235.1" y="5.7">5</text>
<text x="286.2" y="5.7">6</text>
<text x="337.2" y="5.7">7</text>
<text x="388.3" y="5.7">8</text>
<text x="7.7" y="40.9">A</text>
<text x="410.9" y="40.9">A</text>
<text x="7.7" y="114.1">B</text>
<text x="411" y="114.1">B</text>
<text x="7.7" y="187.2">C</text>
<text x="411" y="187.2">C</text>
<text x="7.7" y="260.4">D</text>
<text x="410.9" y="260.4">D</text>
<text x="318.2" y="270.6">Title</text>
<text x="318.2" y="278.5">Size</text>
<text x="331.4" y="278.5">Number</text>
<text x="384.1" y="278.5">Revision</text>
<text x="318.2" y="286.4">Date:</text>
<text x="319.5" y="282.4">A3</text>
<text x="330.1" y="286.4">31.03.2015</text>
<text x="370.9" y="286.4">Sheet</text>
<text x="378.6" y="286.4">of</text>
<text x="30.8" y="292.9">1</text>
<text x="81.9" y="292.9">2</text>
<text x="133" y="292.9">3</text>
<text x="184" y="292.9">4</text>
<text x="235.1" y="292.9">5</text>
<text x="286.2" y="292.9">6</text>
<text x="318.2" y="289">File:</text>
<text x="330.1" y="289">D:\project\..\Sheet1.SchDoc</text>
<text x="337.2" y="292.9">7</text>
<text x="371" y="289">Drawn By:</text>
<text x="388.3" y="292.9">8</text>
</g>
<g font-size="2.4" fill="#000080">
<text x="227.3" y="17.5">A2.0</text>
<text x="324.8" y="17.5">A2.3</text>
<text x="227.3" y="20.2">Sheet2.SchDoc</text>
<text x="324.8" y="20.2">Sheet2.SchDoc</text>
<text x="106" y="30.7">A4</text>
<text x="106" y="33.4">Sheet4.SchDoc</text>
<text x="227.3" y="65">A2.1</text>
<text x="227.3" y="67.6">Sheet2.SchDoc</text>
<text x="324.8" y="67.6">A2.4</text>
<text x="324.8" y="70.3">Sheet2.SchDoc</text>
<text x="227.3" y="115.1">A2.2</text>
<text x="227.3" y="117.7">Sheet2.SchDoc</text>
<text x="324.8" y="117.7">A2.5</text>
<text x="324.8" y="120.3">Sheet2.SchDoc</text>
<text x="106" y="136.1">A5</text>
<text x="106" y="138.8">Sheet5.SchDoc</text>
<text x="324.8" y="170.4">A2.6</text>
<text x="324.8" y="173">Sheet2.SchDoc</text>
<text x="106" y="186.2">A3</text>
<text x="106" y="188.8">Sheet3.SchDoc</text>
</g>
<g font-size="2.4" fill="#800000">
<text x="232.5" y="24.1">BUSY</text>
<text x="232.5" y="26.8">CS</text>
<text x="232.5" y="29.4">RD/SCL</text>
<text x="330.1" y="24.1">BUSY</text>
<text x="330.1" y="26.8">CS</text>
<text x="330.1" y="29.4">RD/SCL</text>
<text x="232.5" y="32">RESET</text>
<text x="232.5" y="34.7">CONVSTB</text>
<text x="330.1" y="32">RESET</text>
<text x="330.1" y="34.7">CONVSTB</text>
<text x="122.3" y="39.9">STM_SPI1_SCLK</text>
<text x="124" y="37.3">STM_SPI2_NSS</text>
<text x="197.9" y="36">+3.3V</text>
<text x="232.5" y="37.3">CONVSTA</text>
<text x="232.5" y="39.9">Vio</text>
<text x="330.1" y="37.3">CONVSTA</text>
<text x="330.1" y="39.9">Vio</text>
<text x="122.3" y="47.9">STM_SPI2_SCLK</text>
<text x="122.4" y="45.2">STM_SPI1_MOSI</text>
<text x="122.4" y="42.6">STM_SPI1_MISO</text>
<text x="232.5" y="42.6">FRSTDATA</text>
<text x="232.5" y="45.2">DB[15..0]</text>
<text x="232.5" y="47.9">REFIN</text>
<text x="330.1" y="42.6">FRSTDATA</text>
<text x="330.1" y="45.2">DB[15..0]</text>
<text x="330.1" y="47.9">REFIN</text>
<text x="122.4" y="53.1">STM_SPI2_MOSI</text>
<text x="122.4" y="50.5">STM_SPI2_MISO</text>
<text x="232.5" y="50.5">RANGE</text>
<text x="232.5" y="53.1">STBY</text>
<text x="330.1" y="50.5">RANGE</text>
<text x="330.1" y="53.1">STBY</text>
<text x="130.2" y="58.4">FameCLK</text>
<text x="136.2" y="55.8">Test</text>
<text x="232.5" y="55.8">PAR/SER</text>
<text x="232.5" y="58.4">OS[2..0]</text>
<text x="330.1" y="55.8">PAR/SER</text>
<text x="330.1" y="58.4">OS[2..0]</text>
<text x="130.5" y="63.7">FameStart</text>
<text x="130.7" y="61">FameStop</text>
<text x="127.6" y="71.6">STM_DONE</text>
<text x="127.9" y="68.9">STM_SYNC</text>
<text x="137" y="66.3">RD</text>
<text x="232.5" y="71.6">BUSY</text>
<text x="128" y="74.2">STM_U_RX</text>
<text x="128.1" y="76.9">STM_U_TX</text>
<text x="232.5" y="74.2">CS</text>
<text x="232.5" y="76.9">RD/SCL</text>
<text x="330.1" y="74.2">BUSY</text>
<text x="330.1" y="76.9">CS</text>
<text x="126" y="79.5">STM_READY</text>
<text x="133" y="82.1">RESET</text>
<text x="232.5" y="79.5">RESET</text>
<text x="232.5" y="82.1">CONVSTB</text>
<text x="330.1" y="79.5">RD/SCL</text>
<text x="330.1" y="82.1">RESET</text>
<text x="130.7" y="84.8">PAR/SER</text>
<text x="134.2" y="87.4">STBY</text>
<text x="232.5" y="84.8">CONVSTA</text>
<text x="232.5" y="87.4">Vio</text>
<text x="330.1" y="84.8">CONVSTB</text>
<text x="330.1" y="87.4">CONVSTA</text>
<text x="122.8" y="92.7">FRSTDATA[6..0]</text>
<text x="129.1" y="95.3">CONVSTA</text>
<text x="132.1" y="90">RANGE</text>
<text x="232.5" y="90">FRSTDATA</text>
<text x="232.5" y="92.7">DB[15..0]</text>
<text x="232.5" y="95.3">REFIN</text>
<text x="330.1" y="90">Vio</text>
<text x="330.1" y="92.7">FRSTDATA</text>
<text x="330.1" y="95.3">DB[15..0]</text>
<text x="128.8" y="100.6">BUSY[6..0]</text>
<text x="129.2" y="97.9">CONVSTB</text>
<text x="232.5" y="97.9">RANGE</text>
<text x="232.5" y="100.6">STBY</text>
<text x="330.1" y="97.9">REFIN</text>
<text x="330.1" y="100.6">RANGE</text>
<text x="132.1" y="105.8">OS[2..0]</text>
<text x="132.2" y="103.2">CS[6..0]</text>
<text x="232.5" y="103.2">PAR/SER</text>
<text x="232.5" y="105.8">OS[2..0]</text>
<text x="330.1" y="103.2">STBY</text>
<text x="330.1" y="105.8">PAR/SER</text>
<text x="127.3" y="108.5">DATA[15..0]</text>
<text x="330.1" y="108.5">OS[2..0]</text>
<text x="232.5" y="121.6">BUSY</text>
<text x="232.5" y="124.3">CS</text>
<text x="330.1" y="124.3">BUSY</text>
<text x="232.5" y="126.9">RD/SCL</text>
<text x="232.5" y="129.6">RESET</text>
<text x="330.1" y="126.9">CS</text>
<text x="330.1" y="129.6">RD/SCL</text>
<text x="232.5" y="132.2">CONVSTB</text>
<text x="232.5" y="134.8">CONVSTA</text>
<text x="232.5" y="137.5">Vio</text>
<text x="330.1" y="132.2">RESET</text>
<text x="330.1" y="134.8">CONVSTB</text>
<text x="330.1" y="137.5">CONVSTA</text>
<text x="137.1" y="142.7">OE</text>
<text x="232.5" y="140.1">FRSTDATA</text>
<text x="232.5" y="142.7">DB[15..0]</text>
<text x="330.1" y="140.1">Vio</text>
<text x="330.1" y="142.7">FRSTDATA</text>
<text x="122.3" y="145.4">STM_SPI1_SCLK</text>
<text x="122.4" y="148">STM_SPI1_MISO</text>
<text x="232.5" y="145.4">REFIN</text>
<text x="232.5" y="148">RANGE</text>
<text x="330.1" y="145.4">DB[15..0]</text>
<text x="330.1" y="148">REFIN</text>
<text x="122.4" y="150.6">STM_SPI1_MOSI</text>
<text x="127.6" y="155.9">STM_DONE</text>
<text x="127.9" y="153.3">STM_SYNC</text>
<text x="232.5" y="150.6">STBY</text>
<text x="232.5" y="153.3">PAR/SER</text>
<text x="232.5" y="155.9">OS[2..0]</text>
<text x="330.1" y="150.6">RANGE</text>
<text x="330.1" y="153.3">STBY</text>
<text x="330.1" y="155.9">PAR/SER</text>
<text x="128" y="158.5">STM_U_RX</text>
<text x="128.1" y="161.2">STM_U_TX</text>
<text x="330.1" y="158.5">OS[2..0]</text>
<text x="122.3" y="166.5">STM_SPI2_SCLK</text>
<text x="125.2" y="163.8">STM_SPI_NSS</text>
<text x="122.4" y="171.7">STM_SPI2_MOSI</text>
<text x="122.4" y="169.1">STM_SPI2_MISO</text>
<text x="126" y="174.3">STM_READY</text>
<text x="330.1" y="177">BUSY</text>
<text x="330.1" y="179.6">CS</text>
<text x="330.1" y="182.3">RD/SCL</text>
<text x="330.1" y="184.9">RESET</text>
<text x="330.1" y="187.5">CONVSTB</text>
<text x="330.1" y="190.2">CONVSTA</text>
<text x="111.3" y="192.8">OE</text>
<text x="111.3" y="195.5">Vref</text>
<text x="129.7" y="192.8">FrameStart</text>
<text x="129.8" y="195.5">FrameStop</text>
<text x="330.1" y="192.8">Vio</text>
<text x="330.1" y="195.5">FRSTDATA</text>
<text x="135.5" y="198.1">CLK</text>
<text x="136.2" y="200.7">Test</text>
<text x="330.1" y="198.1">DB[15..0]</text>
<text x="330.1" y="200.7">REFIN</text>
<text x="330.1" y="203.3">RANGE</text>
<text x="330.1" y="206">STBY</text>
<text x="330.1" y="208.6">PAR/SER</text>
<text x="330.1" y="211.3">OS[2..0]</text>
</g>
<g font-size="2.1" fill="#800000">
<text x="214.1" y="22.9">BUSY0</text>
<text x="311.6" y="22.9">BUSY3</text>
<text x="214.1" y="28.2">RD</text>
<text x="214.1" y="25.5">CS0</text>
<text x="311.6" y="25.5">CS3</text>
<text x="311.6" y="28.2">RD</text>
<text x="214.1" y="33.4">CONVSTA</text>
<text x="214.1" y="30.8">RESET</text>
<text x="311.6" y="33.4">CONVSTA</text>
<text x="311.6" y="30.8">RESET</text>
<text x="153.5" y="38.7">STM_SPI1_SCLK</text>
<text x="153.5" y="41.3">STM_SPI1_MISO</text>
<text x="153.5" y="36.1">STM_SPI2_NSS</text>
<text x="214.1" y="36.1">CONVSTB</text>
<text x="214.1" y="41.3">FRSTDATA0</text>
<text x="214.1" y="38.7">+3.3V</text>
<text x="311.6" y="41.3">FRSTDATA3</text>
<text x="311.6" y="38.7">+3.3V</text>
<text x="311.6" y="36.1">CONVSTB</text>
<text x="153.5" y="44">STM_SPI1_MOSI</text>
<text x="153.5" y="46.6">STM_SPI2_SCLK</text>
<text x="214.1" y="46.6">REFIN</text>
<text x="311.6" y="46.6">REFIN</text>
<text x="153.5" y="49.3">STM_SPI2_MISO</text>
<text x="153.5" y="51.9">STM_SPI2_MOSI</text>
<text x="214.1" y="49.3">RANGE</text>
<text x="214.1" y="51.9">STBY</text>
<text x="311.6" y="49.3">RANGE</text>
<text x="311.6" y="51.9">STBY</text>
<text x="153.5" y="57.1">FrameCLK</text>
<text x="153.5" y="59.8">FrameStop</text>
<text x="153.5" y="54.5">Test</text>
<text x="214.1" y="54.5">PAR/SER</text>
<text x="311.6" y="54.5">PAR/SER</text>
<text x="153.5" y="65.1">RD</text>
<text x="153.5" y="62.4">FrameStart</text>
<text x="153.5" y="70.3">STM_DONE</text>
<text x="153.5" y="67.7">STM_SYNC</text>
<text x="214.1" y="70.3">BUSY1</text>
<text x="153.5" y="73">STM_U_RX</text>
<text x="153.5" y="75.6">STM_U_TX</text>
<text x="214.1" y="75.6">RD</text>
<text x="214.1" y="73">CS1</text>
<text x="311.6" y="73">BUSY4</text>
<text x="311.6" y="75.6">CS4</text>
<text x="153.5" y="78.2">STM_READY</text>
<text x="153.5" y="80.9">RESET</text>
<text x="153.5" y="83.5">PAR/SER</text>
<text x="214.1" y="80.9">CONVSTA</text>
<text x="214.1" y="83.5">CONVSTB</text>
<text x="214.1" y="78.2">RESET</text>
<text x="311.6" y="83.5">CONVSTA</text>
<text x="311.6" y="80.9">RESET</text>
<text x="311.6" y="78.2">RD</text>
<text x="153.5" y="86.1">STBY</text>
<text x="153.5" y="88.8">RANGE</text>
<text x="214.1" y="86.1">+3.3V</text>
<text x="214.1" y="88.8">FRSTDATA1</text>
<text x="311.6" y="88.8">+3.3V</text>
<text x="311.6" y="86.1">CONVSTB</text>
<text x="153.5" y="91.4">FRSTDATA[6..0]</text>
<text x="153.5" y="94">CONVSTA</text>
<text x="214.1" y="94">REFIN</text>
<text x="311.6" y="91.4">FRSTDATA4</text>
<text x="153.5" y="102">CS[6..0]</text>
<text x="153.5" y="99.3">BUSY[6..0]</text>
<text x="153.5" y="96.7">CONVSTB</text>
<text x="214.1" y="96.7">RANGE</text>
<text x="214.1" y="99.3">STBY</text>
<text x="214.1" y="102">PAR/SER</text>
<text x="311.6" y="96.7">REFIN</text>
<text x="311.6" y="99.3">RANGE</text>
<text x="311.6" y="102">STBY</text>
<text x="153.5" y="104.6">OS[2..0]</text>
<text x="311.6" y="104.6">PAR/SER</text>
<text x="214.1" y="125.7">RD</text>
<text x="214.1" y="120.4">BUSY2</text>
<text x="214.1" y="123">CS2</text>
<text x="311.6" y="123">BUSY5</text>
<text x="311.6" y="125.7">CS5</text>
<text x="214.1" y="131">CONVSTA</text>
<text x="214.1" y="128.3">RESET</text>
<text x="311.6" y="131">RESET</text>
<text x="311.6" y="128.3">RD</text>
<text x="214.1" y="133.6">CONVSTB</text>
<text x="214.1" y="136.2">+3.3V</text>
<text x="311.6" y="133.6">CONVSTA</text>
<text x="311.6" y="136.2">CONVSTB</text>
<text x="153.5" y="141.5">OE</text>
<text x="214.1" y="138.9">FRSTDATA2</text>
<text x="311.6" y="141.5">FRSTDATA5</text>
<text x="311.6" y="138.9">+3.3V</text>
<text x="153.5" y="144.1">STM_SPI1_SCLK</text>
<text x="153.5" y="146.8">STM_SPI1_MISO</text>
<text x="153.5" y="149.4">STM_SPI1_MOSI</text>
<text x="214.1" y="144.1">REFIN</text>
<text x="214.1" y="146.8">RANGE</text>
<text x="214.1" y="149.4">STBY</text>
<text x="311.6" y="146.8">REFIN</text>
<text x="311.6" y="149.4">RANGE</text>
<text x="153.5" y="154.7">STM_DONE</text>
<text x="153.5" y="152">STM_SYNC</text>
<text x="214.1" y="152">PAR/SER</text>
<text x="311.6" y="152">STBY</text>
<text x="311.6" y="154.7">PAR/SER</text>
<text x="153.5" y="157.3">STM_U_RX</text>
<text x="153.5" y="159.9">STM_U_TX</text>
<text x="153.5" y="167.9">STM_SPI2_MISO</text>
<text x="153.5" y="165.2">STM_SPI2_SCLK</text>
<text x="153.5" y="162.6">STM_SPI2_NSS</text>
<text x="153.5" y="173.1">STM_READY</text>
<text x="153.5" y="170.5">STM_SPI2_MOSI</text>
<text x="311.6" y="175.7">BUSY6</text>
<text x="311.6" y="178.4">CS6</text>
<text x="311.6" y="183.7">RESET</text>
<text x="311.6" y="181">RD</text>
<text x="92.8" y="191.6">OE</text>
<text x="153.5" y="191.6">FrameCLK</text>
<text x="311.6" y="191.6">+3.3V</text>
<text x="311.6" y="186.3">CONVSTA</text>
<text x="311.6" y="188.9">CONVSTB</text>
<text x="92.8" y="194.2">REFIN</text>
<text x="153.5" y="196.8">FrameStart</text>
<text x="153.5" y="194.2">FrameStop</text>
<text x="311.6" y="194.2">FRSTDATA6</text>
<text x="153.5" y="199.5">Test</text>
<text x="311.6" y="199.5">REFIN</text>
<text x="311.6" y="202.1">RANGE</text>
<text x="311.6" y="204.7">STBY</text>
<text x="311.6" y="207.4">PAR/SER</text>
</g>
</svg>
